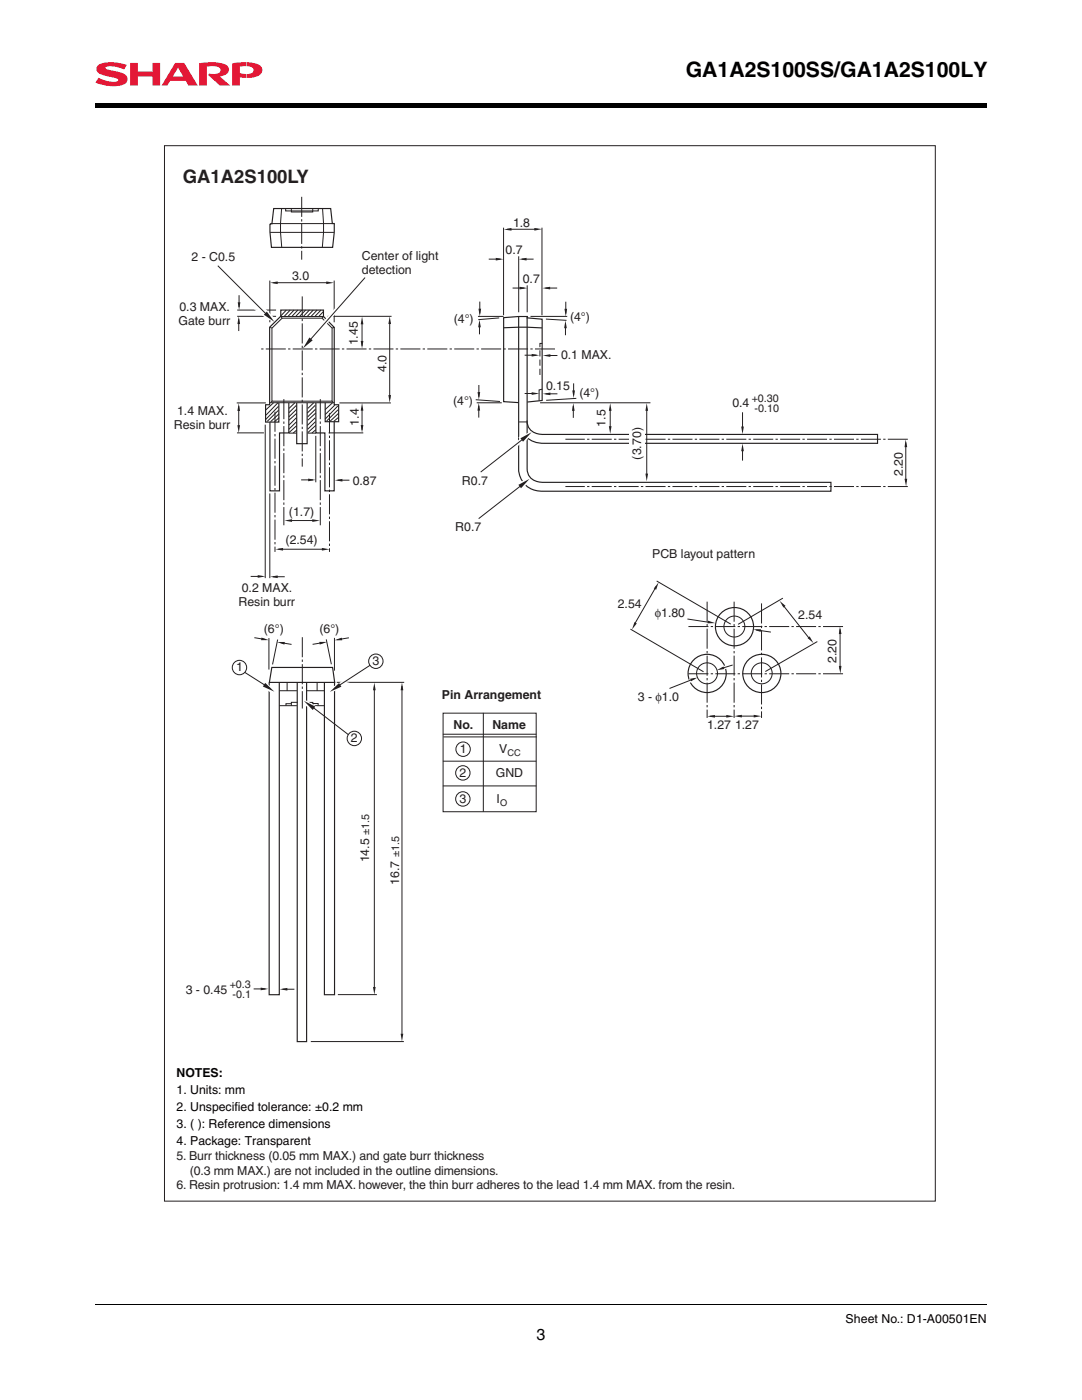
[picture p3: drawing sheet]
<svg xmlns="http://www.w3.org/2000/svg" width="216mm" height="279mm" viewBox="0 0 216 279" stroke-linecap="round" stroke-linejoin="round" font-family="sans-serif">
<g fill="#e31836">
<path d="M26 12.6h1.5v1.7h3v-1.7h1.4v4.5h-1.4v-1.8h-3v1.8h-1.5z" fill-rule="evenodd"/>
<path d="M35 12.6h.5v.9l-1 1.8h1v.8h-1.6l-.5 1h-1.2zM35.5 12.6v.9l1.1 1.8h-1.1v.8h1.6l.5 1h1.9l-2.8-4.5z" fill-rule="evenodd"/>
<path d="M39.7 12.6a10.1 10.1 0 0 1 5.4 .3 1.16 1.16 0 0 1 .5 1.3 1.16 1.16 0 0 1-1.1 .9l-.6 .2 2 1.8h-2l-2.4-2.1 .2-.3 1.2 .1a.81 .81 0 0 0 .9-.3 .81 .81 0 0 0 0-1 3.8 3.8 0 0 0-2.5-.2v3.8h-1.6z" fill-rule="evenodd"/>
<path d="M19.7 12.9a7.9 7.9 0 0 1 5.6 .1l-.5 .9a5.6 5.6 0 0 0-3.7-.5v.3l.3 .1 1.3 .3a3.9 3.9 0 0 1 2.7 1.3 1.49 1.49 0 0 1-1.7 1.8 9.6 9.6 0 0 1-4.7-.7l.6-1a6.2 6.2 0 0 0 3.8 .8l.2-.3a4.8 4.8 0 0 0-2.4-.8 2.7 2.7 0 0 1-1.9-1l-.1-.5 .2-.5z" fill-rule="evenodd"/>
<path d="M46.3 12.6l2.9-.2v.8l-1.4 .1v1.3l1.4 .2v.8l-1.4-.2v1.7h-1.5zM49.2 12.4v.8l.7 .1a.7 .7 0 0 1 .7 .7 .7 .7 0 0 1-.7 .7l-.7 .1v.8a3.7 3.7 0 0 0 3-1.1 1.22 1.22 0 0 0-.9-1.7z" fill-rule="evenodd"/>
</g>
<path d="M19 20.7h177.8v.8h-177.8z" fill="#000"/>
<path d="M19 260.3h177.8" fill="none" stroke="#000" stroke-width=".2"/>
<path d="M32.5 28.8h154.4v211.3h-154.4z" fill="#fff"/>
<g fill="none" stroke="#231f20" stroke-width=".23">
<path d="M54.6 41.6h11.4l.3 3h.4v1.7l-.3 3.1h-12.2l-.3-3.1v-1.6h.4zM100.5 65.4l4.7-.1 3 .1M103.5 63.2v30.8a4.5 4.5 0 0 0 4.9 4h57.4v-1.7h-57.4a2.91 2.91 0 0 1-3.2-2.8v-30.2M57.6 80.4v6h-1.8v11.6h-1.9v-13.7M59.2 80.4v8.1h2.1v-8.1M63 80.4v6h1.8v11.6h1.9v-13.8M64.9 80.4v3.8h2.7v-3.4h-.9v-15.5l-2.2-2.1v-1.3h-8.5v1.2l-2.2 2.2v15.5h-.8v3.4h2.6v-3.8M105.2 83.9a2.91 2.91 0 0 0 3.2 2.8h66.7v1.8h-66.5a4.8 4.8 0 0 1-3.4-1.2M105.2 80.2l3-.3v-16.2l-3-.3v-.2l-4.7 .2v16.8l3 .2M54.2 133.2h12.2l.4 3h-13zM55.7 136.2v62.3h-2v-62.3M61.2 136.2v71.7h-1.9v-71.7"/>
<path d="M66.8 136v62.5h-2.1v-62.3"/>
<circle cx="141.1" cy="134.4" r="3.8"/>
<circle cx="146.6" cy="125.1" r="3.8"/>
<circle cx="152" cy="134.4" r="3.8"/>
</g>
<g fill="none" stroke="#231f20" stroke-width=".2">
<path d="M53.9 46.4h12.7M54.3 44.6h12.1M56.2 41.6l-.2 4.8 .2 3M57 41.6v.5h6.5v-.5M58.1 41.6v.7h4.3v-.7M64.4 41.6l.2 4.8-.3 3M53.9 65.4l.3 .1M54.3 65.5l2-2h8l2 2v14.6h-12zM64.5 63.2h-8.4l.2 .3M64.6 63.2l-.4 .3M66.7 65.3l-.4 .2M72.2 64.2v4.8"/>
<path d="M108.2 77.7l-.6 .1v2.2M53.8 80.4h12.9M54.3 80.1l-.3 .2M57.7 86.4h1.4M61.4 86.4h1.6M66.3 80l.2 .3M103.6 84.2h1.5M55.7 137.9h3.5M57.3 136.2v1.7M61.2 137.9h3.5M63.3 136.2v1.7M55.7 140.8h3.5"/>
<path d="M58.2 140.4h-1.1v.4M59.4 140.2h-1.3v.6M61.1 140.2h1.3v.7M61.2 140.8h3.5M62.4 140.4h1.1v.4"/>
<circle cx="141.1" cy="134.4" r="2.09"/>
<circle cx="146.5" cy="125" r="2.09"/>
<circle cx="152" cy="134.4" r="2.09"/>
</g>
<path d="M108.2 68.5h-.5v6.5h.4" fill="none" stroke="#231f20" stroke-width=".2" stroke-dasharray="1.2 .6" stroke-linecap="butt"/>
<path d="M60.2 39.3v12.5" fill="none" stroke="#231f20" stroke-width=".2" stroke-dasharray="4 .5 .5 .5" stroke-linecap="butt"/>
<g fill="#231f20">
<path d="M72 68h.5l-.3 1.6z"/>
<path d="M72.2 63.2l.3 1.5h-.5z"/>
</g>
<path d="M72.2 81.5v4.3" fill="none" stroke="#231f20" stroke-width=".2"/>
<g fill="#231f20">
<path d="M72 84.8h.5l-.3 1.6z"/>
<path d="M72.2 80.4l.3 1.6h-.5z"/>
</g>
<path d="M57.3 103.9h5.5" fill="none" stroke="#231f20" stroke-width=".2"/>
<g fill="#231f20">
<path d="M56.7 103.9l1.6-.3v.6z"/>
<path d="M62.3 103.6l1.5 .3-1.5 .3z"/>
</g>
<path d="M55.5 109.6h9.2" fill="none" stroke="#231f20" stroke-width=".2"/>
<g fill="#231f20">
<path d="M54.9 109.6l1.6-.2v.5z"/>
<path d="M64.2 109.4l1.6 .2-1.6 .3z"/>
</g>
<path d="M67.4 95.8h2.3" fill="none" stroke="#231f20" stroke-width=".2"/>
<path d="M66.8 95.8l1.5-.2v.5z" fill="#231f20"/>
<path d="M60.1 95.8h2.3" fill="none" stroke="#231f20" stroke-width=".2"/>
<path d="M61.5 95.5l1.5 .3-1.5 .2z" fill="#231f20"/>
<path d="M55.9 128.2l2.3 .4" fill="none" stroke="#231f20" stroke-width=".2"/>
<path d="M55.3 128.1h1.5l-.1 .5z" fill="#231f20"/>
<path d="M50.8 127.3l2.3 .3" fill="none" stroke="#231f20" stroke-width=".2"/>
<path d="M52.2 127.2l1.5 .5-1.6 .1z" fill="#231f20"/>
<path d="M64.7 128.2l-2.3 .4" fill="none" stroke="#231f20" stroke-width=".2"/>
<path d="M63.7 128.1h1.6l-1.5 .5z" fill="#231f20"/>
<path d="M69.6 127.3l-2.3 .4" fill="none" stroke="#231f20" stroke-width=".2"/>
<path d="M66.7 127.8l1.5-.5 .1 .5z" fill="#231f20"/>
<path d="M54.5 115.1h2.3" fill="none" stroke="#231f20" stroke-width=".2"/>
<path d="M53.9 115.1l1.5-.3v.6z" fill="#231f20"/>
<path d="M50 115h2.4" fill="none" stroke="#231f20" stroke-width=".2"/>
<path d="M51.4 114.8l1.6 .2-1.6 .3z" fill="#231f20"/>
<path d="M56.4 197.4h2.3M67.4 198.5h7.8" fill="none" stroke="#231f20" stroke-width=".2"/>
<path d="M55.8 197.4l1.5-.2v.5z" fill="#231f20"/>
<path d="M50.6 197.4h2.4" fill="none" stroke="#231f20" stroke-width=".2"/>
<path d="M52 197.1l1.6 .3-1.6 .2z" fill="#231f20"/>
<path d="M47.6 81.1v4" fill="none" stroke="#231f20" stroke-width=".2"/>
<g fill="#231f20">
<path d="M47.6 80.5l.3 1.5h-.5z"/>
<path d="M47.4 84.9h.5l-.3 1.5z"/>
</g>
<path d="M47.6 63.7v2.4" fill="none" stroke="#231f20" stroke-width=".2"/>
<path d="M47.6 63.1l.3 1.6h-.5z" fill="#231f20"/>
<path d="M47.7 58.9v2.4" fill="none" stroke="#231f20" stroke-width=".2"/>
<path d="M47.4 60.3h.6l-.3 1.6z" fill="#231f20"/>
<path d="M77.8 64.2v15.4" fill="none" stroke="#231f20" stroke-width=".2"/>
<g fill="#231f20">
<path d="M77.5 78.8h.5l-.2 1.6z"/>
<path d="M77.8 63.1l.2 1.6h-.5z"/>
</g>
<path d="M74.7 137v60.4" fill="none" stroke="#231f20" stroke-width=".2"/>
<g fill="#231f20">
<path d="M74.4 197h.6l-.3 1.5z"/>
<path d="M74.7 136.2l.3 1.6h-.6z"/>
</g>
<path d="M80.2 136.9v69.6" fill="none" stroke="#231f20" stroke-width=".2"/>
<g fill="#231f20">
<path d="M79.9 206.3h.6l-.3 1.5z"/>
<path d="M80.2 136.2l.3 1.6h-.6z"/>
</g>
<path d="M54.5 56.4h10.9" fill="none" stroke="#231f20" stroke-width=".2"/>
<g fill="#231f20">
<path d="M53.9 56.4l1.5-.2v.5z"/>
<path d="M65.1 56.2l1.5 .2-1.5 .3z"/>
</g>
<circle cx="47.8" cy="133.2" r="1.44" fill="#fff"/>
<circle cx="47.8" cy="133.2" r="1.44" fill="none" stroke="#231f20" stroke-width=".2"/>
<circle cx="70.7" cy="147.4" r="1.44" fill="#fff"/>
<circle cx="70.7" cy="147.4" r="1.44" fill="none" stroke="#231f20" stroke-width=".2"/>
<circle cx="75" cy="132" r="1.44" fill="#fff"/>
<circle cx="75" cy="132" r="1.44" fill="none" stroke="#231f20" stroke-width=".2"/>
<circle cx="92.4" cy="149.5" r="1.44" fill="#fff"/>
<circle cx="92.4" cy="149.5" r="1.44" fill="none" stroke="#231f20" stroke-width=".2"/>
<circle cx="92.4" cy="154.3" r="1.44" fill="#fff"/>
<circle cx="92.4" cy="154.2" r="1.44" fill="none" stroke="#231f20" stroke-width=".2"/>
<circle cx="92.4" cy="159.5" r="1.44" fill="#fff"/>
<g fill="none" stroke="#231f20" stroke-width=".2">
<path d="M53.8 56v8.3M66.7 56v8.3M100.5 45.4v17.5M103.5 51.1v11.2M105.2 56.9v5.4M108.1 45.4v17.5M47.3 61.9h7.8M47.3 63.1h7.8M65.4 63.1h12.7M94.9 79.8l4.9 .3M95.4 63.1h5.1M99.6 63.4l-4.2 .4"/>
<path d="M105.9 63.1h7.3M108.9 63.7l4.1 .2M115 79.5l-6 .4M47.2 80.4h5.9M47.3 86.4h5.4M52.9 84.7v30.7M53.8 98.5v16.9M63 87v9.2M65.6 86.4h6.9M67.7 80.4h10.3M95.1 80.4h5M107.8 80.4h22"/>
<path d="M131 116l14.8 8.6M156.2 119.4l-8.9 5.2M55.4 127.6l-1 5M125.8 125.6l14.6 8.5M137.2 123.5l4.6 .7M150.9 125.7l2.9 .4M163.1 128l-10.4 6M88.4 146.5h18.6M88.4 151.9h18.6M88.4 156.8h18.6M88.4 142.3h18.6v19.7h-18.6zM88.5 147.1h18.6"/>
<path d="M96.4 142.3v19.7"/>
<circle cx="92.4" cy="159.4" r="1.44"/>
</g>
<g fill="none" stroke="#231f20" stroke-width=".2" stroke-dasharray="4 .5 .5 .5" stroke-linecap="butt">
<path d="M60.3 59.2v33.9M56.6 79.7v25.1M63.9 79.7v25.1M110.7 69.6h-59M54.9 82.2v27.9M65.7 82.5v27.6M181.1 87.7h-68.3M181.1 97.1h-68.3M60.3 127.2v14.2M141.1 120.1v23.2M146.5 120.1v23.2M152 120.4v22.9"/>
<path d="M168.2 125h-31.2M168.2 134.5h-31.2"/>
</g>
<path d="M50.7 61.7l2.2-.1 1.7 1.7-.6 .6h-.4z" fill="#fff"/>
<path d="M53.2 62.2l1.6 2-2.2-1.4z" fill="#231f20"/>
<path d="M43.5 53.1l10.3 10.2" fill="none" stroke="#231f20" stroke-width=".2"/>
<path d="M61 139.9l.2-.1 3.4 2.1-1.8 .4-1.9-1.5z" fill="#fff"/>
<path d="M60.6 139.9l2.3 1.1-.5 .7z" fill="#231f20"/>
<path d="M61.7 140.6l7.8 6" fill="none" stroke="#231f20" stroke-width=".2"/>
<path d="M51.6 135l3 2.5 .1 .2-.8 .4-2.1-1.3z" fill="#fff"/>
<path d="M52.9 136.3l1.9 1.7-2.4-1z" fill="#231f20"/>
<path d="M48.9 134.2l4.8 3.1M53.7 127.3v6.3M65.1 127.6l1 5M66.7 127.3v6.5M67.2 136.2h13.5M141.6 142.9h3.6M62 207.9h18.6" fill="none" stroke="#231f20" stroke-width=".2"/>
<g fill="#231f20">
<path d="M141.1 143l1.6-.3v.5z"/>
<path d="M144.9 142.7l1.6 .3-1.6 .2z"/>
<path d="M141.3 123.9l1.4 .5h-1.5z"/>
</g>
<path d="M147.2 142.9h3.5" fill="none" stroke="#231f20" stroke-width=".2"/>
<g fill="#231f20">
<path d="M146.5 142.9l1.5-.2v.5z"/>
<path d="M150.4 142.7l1.5 .2-1.5 .3z"/>
<path d="M126.6 124.2l.5 .2-1 1.2z"/>
<path d="M131.4 116.2l-.5 1.5-.4-.3z"/>
<path d="M150.3 125.6h1.6l-.1 .5z"/>
</g>
<path d="M131 117l-4.4 7.6" fill="none" stroke="#231f20" stroke-width=".2"/>
<g fill="#231f20">
<path d="M161.1 127.3l.5-.3 .7 1.3z"/>
<path d="M155.6 119.9l1.1 1-.4 .4z"/>
</g>
<path d="M156.1 120.6l5.5 6.9" fill="none" stroke="#231f20" stroke-width=".2"/>
<g fill="#231f20">
<path d="M167.4 132.9h.5l-.2 1.5z"/>
<path d="M167.6 125l.3 1.5h-.5z"/>
</g>
<path d="M167.6 125.6v8" fill="none" stroke="#231f20" stroke-width=".2"/>
<g fill="#231f20">
<path d="M106.6 45.5l1.6 .2-1.6 .3z"/>
<path d="M100.5 45.8l1.6-.3v.5z"/>
</g>
<path d="M101.2 45.8h6.1" fill="none" stroke="#231f20" stroke-width=".2"/>
<g fill="#231f20">
<path d="M180.5 95.6l.5-.1-.2 1.6z"/>
<path d="M180.7 87.7l.3 1.5h-.5z"/>
</g>
<path d="M112.9 60.2v2.4M180.7 88.3v7.9" fill="none" stroke="#231f20" stroke-width=".2"/>
<path d="M112.6 61.6h.6l-.3 1.6z" fill="#231f20"/>
<path d="M112.8 64.5v2.4" fill="none" stroke="#231f20" stroke-width=".2"/>
<path d="M112.8 64l.3 1.5h-.5z" fill="#231f20"/>
<path d="M148.2 82.3v3.8" fill="none" stroke="#231f20" stroke-width=".2"/>
<path d="M147.9 85.1h.5l-.2 1.6z" fill="#231f20"/>
<path d="M148.2 89.1v2.8" fill="none" stroke="#231f20" stroke-width=".2"/>
<path d="M148.2 88.5l.2 1.5h-.5z" fill="#231f20"/>
<path d="M104.1 51.7h2.4" fill="none" stroke="#231f20" stroke-width=".2"/>
<path d="M103.5 51.7l1.6-.2v.5z" fill="#231f20"/>
<path d="M97.5 51.7h2.4" fill="none" stroke="#231f20" stroke-width=".2"/>
<path d="M98.9 51.5l1.6 .2-1.6 .3z" fill="#231f20"/>
<path d="M108.8 57.5h2.4" fill="none" stroke="#231f20" stroke-width=".2"/>
<path d="M108.2 57.5l1.6-.3v.6z" fill="#231f20"/>
<path d="M102.3 57.5h2.3" fill="none" stroke="#231f20" stroke-width=".2"/>
<path d="M103.7 57.2l1.5 .3-1.5 .3z" fill="#231f20"/>
<path d="M108.9 70.9h2.3" fill="none" stroke="#231f20" stroke-width=".2"/>
<path d="M108.3 71l1.5-.3v.5z" fill="#231f20"/>
<path d="M104.7 70.9h2.3" fill="none" stroke="#231f20" stroke-width=".2"/>
<path d="M106.1 70.6l1.5 .3-1.5 .3z" fill="#231f20"/>
<path d="M108.9 78.6h2.3" fill="none" stroke="#231f20" stroke-width=".2"/>
<path d="M108.3 78.6l1.5-.3v.6z" fill="#231f20"/>
<path d="M104.7 78.5h2.3" fill="none" stroke="#231f20" stroke-width=".2"/>
<path d="M106.1 78.3l1.5 .2-1.5 .3z" fill="#231f20"/>
<path d="M95.7 60.2v2.3" fill="none" stroke="#231f20" stroke-width=".2"/>
<path d="M95.5 61.6h.5l-.3 1.5z" fill="#231f20"/>
<path d="M95.7 64.4v2.3" fill="none" stroke="#231f20" stroke-width=".2"/>
<path d="M95.7 63.8l.2 1.5h-.5z" fill="#231f20"/>
<path d="M114.5 76.5v2.4" fill="none" stroke="#231f20" stroke-width=".2"/>
<g fill="#231f20">
<path d="M114.2 77.9h.5l-.2 1.6z"/>
<path d="M121.5 85.1h.5l-.2 1.5z"/>
</g>
<path d="M114.4 81v2.4" fill="none" stroke="#231f20" stroke-width=".2"/>
<path d="M114.4 80.5l.3 1.5h-.6z" fill="#231f20"/>
<path d="M95.6 76.8v2.4" fill="none" stroke="#231f20" stroke-width=".2"/>
<path d="M95.3 78.2h.5l-.3 1.6z" fill="#231f20"/>
<path d="M95.5 81v2.3" fill="none" stroke="#231f20" stroke-width=".2"/>
<path d="M95.5 80.4l.3 1.5h-.5z" fill="#231f20"/>
<path d="M121.8 81.5v3.7" fill="none" stroke="#231f20" stroke-width=".2"/>
<g fill="#231f20">
<path d="M121.8 80.5l.2 1.5h-.5z"/>
<path d="M128.8 94.5h.5l-.3 1.6z"/>
</g>
<path d="M129 81.5v13.2" fill="none" stroke="#231f20" stroke-width=".2"/>
<path d="M129 80.5l.3 1.5h-.5z" fill="#231f20"/>
<path d="M95.5 94l8.2-6.4-.2-.4 2.4-1.1 .3 .3-1.7 2.2-.3-.3-8.2 6.4z" fill="#fff"/>
<path d="M103.8 87.5l2.3-1.2-1.7 1.9z" fill="#231f20"/>
<path d="M105 87.1l-9.1 7.1" fill="none" stroke="#231f20" stroke-width=".2"/>
<g fill="#fff">
<path d="M95.1 103.3l8.2-6.4-.3-.4 2.5-1.1 .3 .3-1.7 2.2-.3-.3-8.2 6.4z"/>
<path d="M136.8 135.8l.9-.2-.1-.2 1.2-.2 .1 .2-.9 .8-1 .3z"/>
<path d="M143.2 133.5l2-.9 .2 .7-.8 .3v.1l-1.3 .1z"/>
</g>
<path d="M103.4 96.8l2.3-1.2-1.7 1.8z" fill="#231f20"/>
<g fill="none" stroke="#231f20" stroke-width=".2">
<path d="M57.1 61.9l-1.1 1.2M57.9 61.9l-1.1 1.2M58.7 61.9l-1.2 1.2M59.4 61.9l-1.1 1.2M60.2 61.9l-1.1 1.2M61 61.9l-1.2 1.2M61.7 61.9l-1.1 1.2M62.5 61.9l-1.1 1.2M63.3 61.9l-1.2 1.2M64 61.9l-1.1 1.2M64.5 62.2l-.8 .9M54.6 80.4l-1.6 1.4"/>
<path d="M55.4 80.4l-2.3 2.5M55.6 81.1l-2.6 2.6M55.6 81.9l-2.3 2.2M55.7 82.6l-1.7 1.6M55.7 83.4l-.9 .8M58.8 80.4l-1.1 1.1M59.1 80.9l-1.4 1.5M59.1 83.4l-1.4 1.4M59.2 85.9l-.7 .5M59.2 82.5l-1.5 1.4M59.2 85l-1.5 1.3M59.2 81.7l-1.6 1.5"/>
<path d="M59.2 84.1l-1.6 1.6M62.6 80.4l-1.2 1.1M62.9 80.9l-1.6 1.5M62.9 83.4l-1.6 1.5M63 81.7l-1.6 1.5M63 84.1l-1.6 1.6M63 85.8l-.8 .6M63 82.4l-1.6 1.5M63 84.9l-1.6 1.4M66.3 80.4l-1.5 1.4M66.8 80.9l-1.9 1.8M67.4 81l-2.5 2.6"/>
<path d="M67.4 81.8l-2.2 2.2M67.5 82.5l-1.7 1.6M67.6 83.3l-1 .8M104.6 96.4l-9.1 7.1"/>
</g>
<path d="M65.8 137.5l2.5-1.6 1.5 .4-3.3 1.8-.6-.4z" fill="#fff"/>
<path d="M65.8 138.1l1.9-1.8 .4 .7z" fill="#231f20"/>
<path d="M73.8 132.8l-6.9 4.5" fill="none" stroke="#231f20" stroke-width=".2"/>
<path d="M125.7 84.6h3v7.9h-3z" fill="#fff"/>
<path d="M32.8 29.1h153.8v210.7h-153.8z" fill="none" stroke="#fff" stroke-width=".61" stroke-linecap="butt"/>
<path d="M32.8 29.1h153.8v210.6h-153.8z" fill="none" stroke="#231f20" stroke-width=".2"/>
<path d="M72.6 55l.6 .6-10.7 12.1 .3 .4-1.8 1.1-.3-.3 .9-2 .3 .3z" fill="#fff"/>
<path d="M61.7 67.3l.7 .6-2 1.6z" fill="#231f20"/>
<path d="M72.8 55.4l-11.5 13.1M138.6 135.4l-5 2" fill="none" stroke="#231f20" stroke-width=".2"/>
<path d="M137.7 135.5l1.5-.3-1.3 .8z" fill="#231f20"/>
<path d="M146.2 132.7l-2.3 .7" fill="none" stroke="#231f20" stroke-width=".2"/>
<path d="M143 133.8l1.4-.8 .1 .5z" fill="#231f20"/>
<text font-size="4.2" x="136.8" y="15.4">GA1A2S100SS/GA1A2S100LY</text>
<text font-size="3.7" fill="#231f20" x="36.5" y="36.4">GA1A2S100LY</text>
<text font-size="3.2" x="107.1" y="267.4">3</text>
<g font-size="2.5" fill="#231f20">
<text x="102.4" y="45.2">1.8</text>
<text x="38.2" y="52.2">2 - C0.5</text>
<text x="72.2" y="51.9">Center of light</text>
<text x="100.9" y="50.6">0.7</text>
<text x="58.3" y="55.9">3.0</text>
<text x="72.2" y="54.7">detection</text>
<text x="104.3" y="56.4">0.7</text>
<text x="35.6" y="64.8">Gate burr</text>
<text x="35.8" y="62">0.3 MAX.</text>
<text x="90.5" y="64.4">(4°)</text>
<text x="113.7" y="64.1">(4°)</text>
<text x="71.4" y="69" transform="rotate(-90 71.4 69)">1.45</text>
<text x="111.9" y="71.7">0.1 MAX.</text>
<text x="77.1" y="74.2" transform="rotate(-90 77.1 74.2)">4.0</text>
<text x="109" y="77.7">0.15</text>
<text x="35.3" y="82.9">1.4 MAX.</text>
<text x="90.4" y="80.8">(4°)</text>
<text x="115.6" y="79.3">(4°)</text>
<text x="146.1" y="81.3">0.4</text>
<text x="34.7" y="85.6">Resin burr</text>
<text x="71.6" y="85" transform="rotate(-90 71.6 85)">1.4</text>
<text x="120.8" y="85.2" transform="rotate(-90 120.8 85.2)">1.5</text>
<text x="128" y="91.7" transform="rotate(-90 128 91.7)">(3.70)</text>
<text x="180.2" y="95" transform="rotate(-90 180.2 95)">2.20</text>
<text x="70.4" y="96.7">0.87</text>
<text x="92.2" y="96.8">R0.7</text>
<text x="57.7" y="102.9">(1.7)</text>
<text x="90.8" y="106">R0.7</text>
<text x="57" y="108.6">(2.54)</text>
<text x="130.1" y="111.4">PCB layout pattern</text>
<text x="48.2" y="118.2">0.2 MAX.</text>
<text x="47.6" y="121">Resin burr</text>
<text x="123.3" y="121.4">2.54</text>
<text x="130.6" y="123.1">φ1.80</text>
<text x="159.3" y="123.6">2.54</text>
<text x="52.7" y="126.3">(6°)</text>
<text x="63.7" y="126.3">(6°)</text>
<text x="47.1" y="134">1</text>
<text x="74.3" y="132.8">3</text>
<text x="166.9" y="132.3" transform="rotate(-90 166.9 132.3)">2.20</text>
<text x="127.3" y="140">3 - φ1.0</text>
<text x="70" y="148.2">2</text>
<text x="90.5" y="145.5">No.</text>
<text x="98.3" y="145.5">Name</text>
<text x="141.1" y="145.6">1.27</text>
<text x="146.7" y="145.6">1.27</text>
<text x="91.7" y="155">2</text>
<text x="91.7" y="150.3">1</text>
<text x="98.9" y="155">GND</text>
<text x="99.6" y="150.3">V</text>
<text x="91.7" y="160.2">3</text>
<text x="99.1" y="160.2">I</text>
<text x="73.7" y="172.1" transform="rotate(-90 73.7 172.1)">14.5</text>
<text x="79.6" y="176.6" transform="rotate(-90 79.6 176.6)">16.7</text>
<text x="37.1" y="198.3">3 - 0.45</text>
<text x="35.2" y="231.5">5. Burr thickness (0.05 mm MAX.) and gate burr thickness</text>
<text x="35.2" y="237.4">6. Resin protrusion: 1.4 mm MAX. however, the thin burr adheres to the lead 1.4 mm MAX. from the resin.</text>
<text x="37.9" y="234.4">(0.3 mm MAX.) are not included in the outline dimensions.</text>
</g>
<text font-size="2.5" fill="#221e1f" x="88.2" y="139.5">Pin Arrangement</text>
<g font-size="2.5" fill="#020303">
<text x="35.2" y="215">NOTES:</text>
<text x="35.2" y="218.3">1. Units: mm</text>
<text x="35.2" y="221.7">2. Unspecified tolerance: ±0.2 mm</text>
<text x="35.2" y="225.1">3. ( ): Reference dimensions</text>
<text x="35.2" y="228.5">4. Package: Transparent</text>
</g>
<text font-size="2.5" x="168.7" y="264.1">Sheet No.: D1-A00501EN</text>
<g font-size="2.2" fill="#231f20">
<text x="150" y="80.1">+0.30</text>
<text x="150.6" y="82.3">-0.10</text>
<text x="45.8" y="197.1">+0.3</text>
<text x="46.4" y="199.3">-0.1</text>
</g>
<g font-size="2.1" fill="#231f20">
<text x="73.7" y="166.6" transform="rotate(-90 73.7 166.6)">±1.5</text>
<text x="79.6" y="171.1" transform="rotate(-90 79.6 171.1)">±1.5</text>
</g>
<g font-size="1.8" fill="#231f20">
<text x="101.3" y="150.9">CC</text>
<text x="99.8" y="160.8">O</text>
</g>
</svg>
